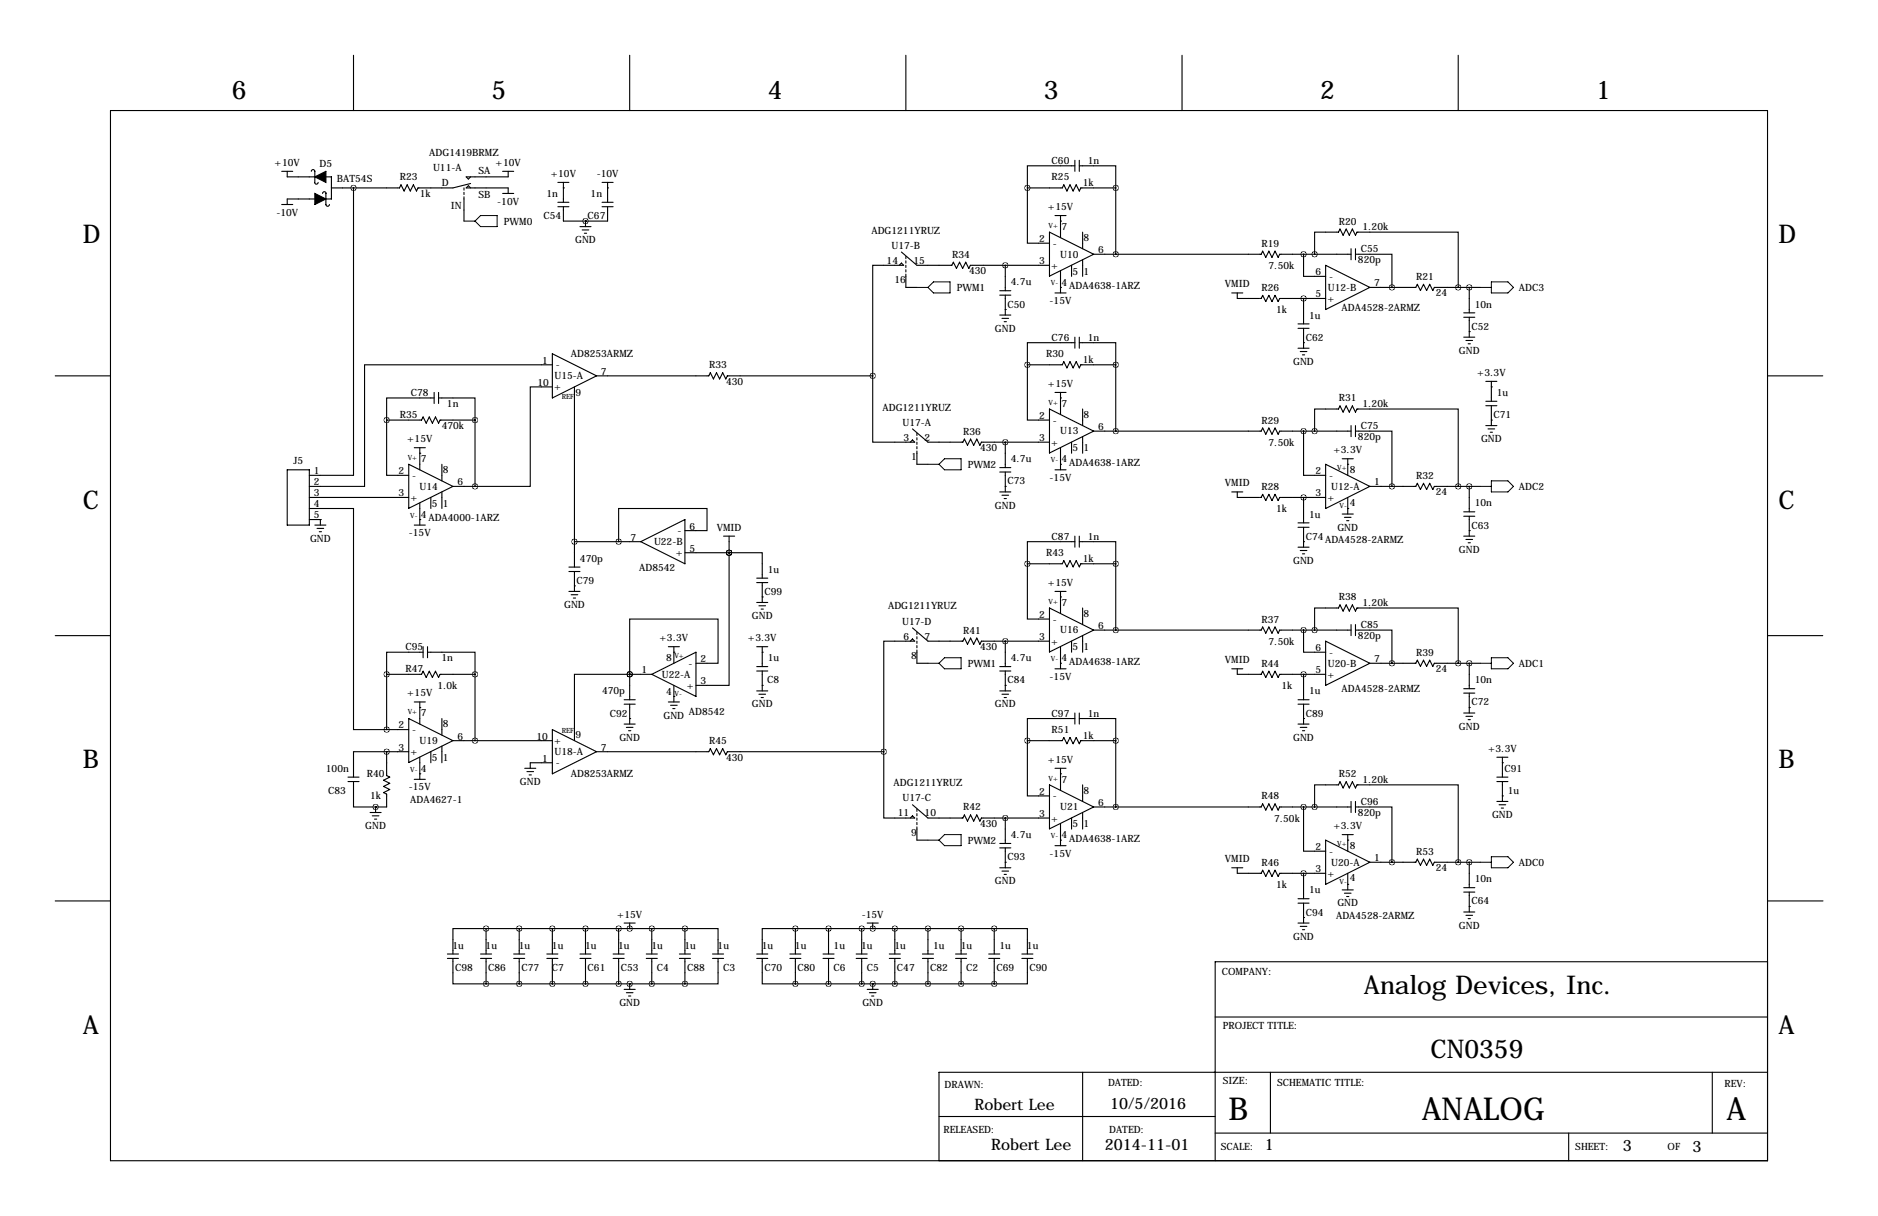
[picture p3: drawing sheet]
<svg xmlns="http://www.w3.org/2000/svg" width="432mm" height="279mm" viewBox="0 0 432 279" stroke-linecap="round" stroke-linejoin="round" font-family="sans-serif">
<g fill="none" stroke="#000" stroke-width=".25">
<path d="M81.3 12.7v12.7M144.8 12.7v12.7M208.3 12.7v12.7M271.8 12.7v12.7M335.3 12.7v12.7M25.4 25.4h381v241.3h-381zM64.8 39.4h2.5M66 39.4v1.2h10.2v5.1h-10.2v1.3M71.6 39.4a.41 .41 0 0 1 .4-.4 .41 .41 0 0 1 .4 .4v2.5M115.6 39.4h2.5M116.8 39.4v1.2h-9.6l.5 .5 .5-.5M247.1 38.1h-10.9v5.1"/>
<path d="M247.1 36.8v2.6M248.2 38.1h8.3v5.1M248.2 36.8v2.6M64.8 47h2.5M72.3 41.9a.41 .41 0 0 0 .4 .4 .41 .41 0 0 0 .5-.4M74.2 44.4a.38 .38 0 0 1 .3-.4 .38 .38 0 0 1 .4 .4v2.6a.41 .41 0 0 0 .4 .4 .41 .41 0 0 0 .4-.4M81.3 43.2v66h-10.2M106.7 43.2v.5M106.7 44.2v.5M106.7 45.2v5.6M108.2 42.2l-4.1 1h-8l-.3 .7-.8-1.4-.7 1.4-.7-1.4-.7 1.4-.7-1.4-.4 .7h-15.6M108.2 43.2l-.5-.5-.5 .5h9.6v1.2"/>
<path d="M115.6 44.4h2.5M128.3 47.5h2.5M128.3 46.5h2.5M128.3 41.9h2.5M129.5 43.2h.1M129.5 41.9v4.6M129.5 47.5v3.3h10.2v-3.3M133.3 52.1h2.6M133.9 52.8h1.5M134.4 53.6h.5M134.6 50.8h.1M134.6 50.8v1.3"/>
<path d="M138.4 47.5h2.6M138.4 46.5h2.6M138.4 41.9h2.6M139.7 43.2h.1M139.7 41.9v4.6M207.3 57.9l3.5 3.1h8l.4-.8 .7 1.5 .7-1.5 .7 1.5 .7-1.5 .8 1.5 .3-.7h18.2M208.3 58.9v.5M208.3 59.9v.6M236.2 43.2v12.7h5.1M236.2 43.2h8l.4-.7 .7 1.4 .7-1.4 .7 1.4 .7-1.4 .8 1.4 .3-.7h8M241.3 53.3l10.2 5.1-10.2 5zM242.6 49.5h2.5"/>
<path d="M243.8 50.8h.1M243.8 49.5v5.1M248.9 53.3v3.9M248.9 59.7v3.8M251.5 58.4h38.5l.3-.7 .7 1.4 .7-1.4 .8 1.4 .7-1.4 .7 1.4 .3-.7h16.4M256.5 43.2v15.2M299.7 58.4v5.1h5.1M302.3 58.4v-5.1h5.4l.4-.7 .7 1.5 .7-1.5 .7 1.5 .7-1.5 .8 1.5 .3-.8h23.3v12.7M310.6 57.2v2.5M311.7 58.4h8.3v7.6M311.7 57.2v2.5M206.8 61l.5-.5 .5 .5h-7.1v25.4"/>
<path d="M208.3 61v.5M208.3 62v.5M208.3 63v3h2.5M229.9 67.8h2.5M229.9 66.8h2.5M229.9 72.4h2.5M230.4 73.2h1.5M230.9 73.9h.5M231.1 71.1h.1M231.1 61v5.8M231.1 67.8v4.6M242.6 67.3h2.5"/>
<path d="M243.8 66h.1M243.8 62.2v5.1M246.4 61v2.5M247.1 78.7h-10.9v5.1M247.1 77.5v2.5M248.2 78.7h8.3v5.1M248.2 77.5v2.5M283.2 67.3h2.6M284.5 67.3v1.3h5.5l.3-.7 .7 1.4 .7-1.4 .8 1.4 .7-1.4 .7 1.4 .3-.7h10.6M298.4 75.4h2.6M298.4 74.4h2.6M299.7 78.7h.1"/>
<path d="M299.7 68.6v5.8M299.7 75.4v4.6M304.8 61l10.2 5-10.2 5.1zM315 66h10.5l.4-.7 .7 1.5 .7-1.5 .7 1.5 .7-1.5 .7 1.5 .4-.8h10.6M336.5 72.9h2.6M336.5 71.9h2.6M336.5 77.5h2.6M337.1 78.2h1.5M337.6 79h.5M337.8 76.2h.1M337.8 66v5.9M337.8 72.9v4.6"/>
<path d="M12.7 86.4h12.7M88.9 96.5v12.7h5.1M88.9 96.5h8l.4-.7 .7 1.4 .7-1.4 .7 1.4 .7-1.4 .7 1.4 .4-.7h8M99.8 91.4h-10.9v5.1M99.8 90.2v2.5M100.8 91.4h8.4v5.1M100.8 90.2v2.5M109.2 96.5v15.3M127 83.8h-43.2v28h-12.7M127 88.9h-5.1v22.9h-12.7M127 81.3l10.2 5.1-10.2 5zM132.1 88.9v41.4"/>
<path d="M137.2 86.4h25.8l.3-.8 .7 1.5 .7-1.5 .8 1.5 .7-1.5 .7 1.5 .3-.7h33.5M200.7 86.4v15.2h9.6l-.5-.5-.5 .5M209.8 98.6l3.6 3h8l.3-.7 .8 1.4 .7-1.4 .7 1.4 .7-1.4 .7 1.4 .4-.7h15.6M210.8 99.6v.5M236.2 83.8v12.7h5.1M236.2 83.8h8l.4-.7 .7 1.4 .7-1.4 .7 1.4 .7-1.4 .8 1.4 .3-.7h8M241.3 94l10.2 5.1-10.2 5zM242.6 90.2h2.5M243.8 91.4h.1M243.8 90.2v5M248.9 94v3.8M251.5 99.1h38.5l.3-.8 .7 1.5 .7-1.5 .8 1.5 .7-1.5 .7 1.5 .3-.7h16.4"/>
<path d="M256.5 83.8v15.3M298.4 80h2.6M299 80.8h1.5M299.5 81.5h.5M299.7 99.1v10.1h5.1M302.3 99.1v-5.1h5.4l.4-.7 .7 1.4 .7-1.4 .7 1.4 .7-1.4 .8 1.4 .3-.7h23.3v17.8M310.6 97.8v2.5M311.7 99.1h8.3v12.7M311.7 97.8v2.5M341.6 93.2h2.6M341.6 92.2h2.6M341.6 97.8h2.6"/>
<path d="M341.6 87.6h2.6M342.1 98.6h1.6M342.6 99.3h.6M342.9 96.5h.1M342.9 88.9h.1M342.9 87.6v4.6M342.9 93.2v4.6M406.4 86.4h12.7M66 107.9h5.1v12.8h-5.1zM71.1 116.8h10.2v50.8h7.6M71.1 114.3h22.9M71.1 119.4h2.6"/>
<path d="M73.7 119.4h.1M73.7 119.4v1.3M94 106.7l10.1 5.1-10.1 5zM95.2 102.9h2.6M96.5 104.1h.1M96.5 119.4h.1M96.5 102.9v5M96.5 115.6v5.1M99.1 114.3v2.5M101.6 106.7v3.8M101.6 113v3.8M104.1 111.8h5.1"/>
<path d="M210.8 100.6v.5M210.8 101.6v.5M210.8 102.6v.5M210.8 103.6v3.1h2.6M229.9 108.5h2.5M229.9 107.4h2.5M229.9 113h2.5M230.4 113.8h1.5M230.9 114.6h.5M231.1 111.8h.1M231.1 101.6v5.8M231.1 108.5v4.5"/>
<path d="M242.6 107.9h2.5M243.8 106.7h.1M243.8 102.9v5M246.4 101.6v2.5M248.9 100.3v3.8M283.2 113h2.6M284.5 113v1.3h5.5l.3-.7 .7 1.4 .7-1.4 .8 1.4 .7-1.4 .7 1.4 .3-.7h10.6M299.7 114.3v5.8M304.8 106.7l10.2 5.1-10.2 5zM308.6 118.1h2.5M308.6 105.4h2.5M309.1 118.9h1.5"/>
<path d="M309.6 119.6h.5M309.9 116.8h.1M309.9 106.7h.1M309.9 105.4v3.8M309.9 114.3v3.8M315 111.8h10.5l.4-.8 .7 1.5 .7-1.5 .7 1.5 .7-1.5 .7 1.5 .4-.7h10.6M336.5 118.6h2.6M336.5 117.6h2.6M337.8 111.8v5.8M337.8 118.6v4.6M72.4 120.7h2.5M72.9 121.4h1.5"/>
<path d="M73.4 122.2h.5M95.2 120.7h2.6M130.8 131.3h2.5M130.8 130.3h2.5M130.8 135.9h2.5M131.3 136.7h1.5M131.8 137.4h.5M132.1 134.6h.1M132.1 131.3v4.6M132.1 124.5h15.2M147.3 124.5l10.2-5.1v10.1zM157.5 121.9h5.1v-5.1h-20.4v7.7"/>
<path d="M157.5 127h10.1M166.4 123.2h2.5M167.6 127v30.5h-7.6M167.6 127h.1M167.6 127h7.7v5.8M167.6 123.2v3.8M174 133.9h2.5M174 132.8h2.5M174 138.4h2.5M174.5 139.2h1.5M175 140h.5M175.3 137.2h.1"/>
<path d="M175.3 133.9v4.5M236.2 129.5v12.7h5.1M236.2 129.5h8l.4-.7 .7 1.5 .7-1.5 .7 1.5 .7-1.5 .8 1.5 .3-.8h8M241.3 139.7l10.2 5.1-10.2 5zM242.6 135.9h2.5M243.8 137.2h.1M243.8 135.9v5.1M247.1 124.5h-10.9v5M247.1 123.2v2.5M248.2 124.5h8.3v5M248.2 123.2v2.5M248.9 139.7v3.8"/>
<path d="M256.5 129.5v15.3M298.4 121.2h2.6M298.4 120.1h2.6M298.4 125.7h2.6M299 126.5h1.5M299.5 127.3h.5M299.7 124.5h.1M299.7 121.2v4.5M336.5 123.2h2.6M337.1 124h1.5M337.6 124.7h.5M337.8 121.9h.1"/>
<path d="M12.7 146h12.7M88.9 154.9v12.7M88.9 154.9h8l.4-.7 .7 1.5 .7-1.5 .7 1.5 .7-1.5 .7 1.5 .4-.8h8M97.3 149.9h-8.4v5M97.3 148.6v2.5M98.3 149.9h10.9v5M98.3 148.6v2.5M109.2 154.9v15.3M144.8 154.9h.1M144.8 154.9h-12.7v15.3M144.8 154.9v5.9M144.8 154.9h5.1"/>
<path d="M149.9 154.9l10.1-5v10.1zM153.7 148.6h2.5M154.9 149.9h.1M154.9 148.6v3.8M154.9 157.5v3.8M160 152.4h5.1v-10.2h-20.3v12.7M174 154.2h2.5M174 153.2h2.5M174 158.8h2.5M174 148.6h2.5M174.5 159.5h1.5M175.3 157.5h.1"/>
<path d="M175.3 149.9h.1M175.3 148.6v4.6M175.3 154.2v4.6M209.3 147.3l.5-.5 .5 .5h-7.1v25.4M209.8 144.3l3.6 3h8l.3-.7 .8 1.4 .7-1.4 .7 1.4 .7-1.4 .7 1.4 .4-.7h15.6M210.8 145.3v.5M210.8 146.3v.5M210.8 147.3v.5M210.8 148.3v.5M210.8 149.4v3h2.6M229.9 154.2h2.5M229.9 153.2h2.5"/>
<path d="M229.9 158.8h2.5M230.4 159.5h1.5M231.1 157.5h.1M231.1 147.3v5.9M231.1 154.2v4.6M242.6 153.7h2.5M243.8 152.4h.1M243.8 148.6v5.1M246.4 147.3v2.6M248.9 146v3.9M251.5 144.8h38.5l.3-.7 .7 1.4 .7-1.4 .8 1.4 .7-1.4 .7 1.4 .3-.7h16.4M283.2 153.7h2.6"/>
<path d="M284.5 153.7v1.2h5.5l.3-.7 .7 1.5 .7-1.5 .8 1.5 .7-1.5 .7 1.5 .3-.8h10.6M299.7 144.8v5.1h5.1M299.7 154.9v5.9M302.3 144.8v-5.1h5.4l.4-.7 .7 1.4 .7-1.4 .7 1.4 .7-1.4 .8 1.4 .3-.7h23.3v12.7M304.8 147.3l10.2 5.1-10.2 5.1zM310.6 143.5v2.5M311.7 144.8h8.3v7.6M311.7 143.5v2.5M315 152.4h10.5l.4-.7 .7 1.4 .7-1.4 .7 1.4 .7-1.4 .7 1.4 .4-.7h10.6M336.5 159.3h2.6M336.5 158.2h2.6M337.8 152.4v5.8"/>
<path d="M337.8 159.3v4.5M406.4 146h12.7M80 179.6h2.5M80 178.6h2.5M81.3 179.6v5.8h5.1M88.9 172.7h-7.6v5.9M88.9 172.7h5.1M88.9 167.6h5.1M88.9 172.7v5.5l.7 .4-1.4 .7 1.4 .7-1.4 .7 1.4 .7-1.4 .7 .7 .4v2.9h-2.5M94 165.1l10.1 5.1-10.1 5zM95.2 161.3h2.6M95.2 179.1h2.6"/>
<path d="M96.5 162.6h.1M96.5 177.8h.1M96.5 161.3v5.1M96.5 174v5.1M99.1 172.7v2.6M101.6 165.1v3.8M101.6 171.4v3.9M104.1 170.2h22.9M120.6 176.5h2.6M121.2 177.3h1.5M121.7 178.1h.5M127 167.6l10.2 5.1-10.2 5.1z"/>
<path d="M127 175.3h-5.1v1.2M137.2 172.7h25.8l.3-.7 .7 1.4 .7-1.4 .8 1.4 .7-1.4 .7 1.4 .3-.7h36M143.5 161.8h2.5M143.5 160.8h2.5M143.5 166.4h2.5M144 167.1h1.5M144.5 167.9h.5M144.8 165.1h.1M144.8 161.8v4.6M153.7 161.3h2.5M154.2 162.1h1.5M154.7 162.8h.5"/>
<path d="M154.9 160h.1M175 160.3h.5M203.2 172.7v15.3h7.1l-.5-.5-.5 .5M230.9 160.3h.5M236.2 170.2v12.7h5.1M236.2 170.2h8l.4-.7 .7 1.4 .7-1.4 .7 1.4 .7-1.4 .8 1.4 .3-.7h8M242.6 176.5h2.5M243.8 177.8h.1M243.8 176.5v5.1M247.1 165.1h-10.9v5.1M247.1 163.8v2.6M248.2 165.1h8.3v5.1"/>
<path d="M248.2 163.8v2.6M256.5 170.2v15.2M298.4 161.8h2.6M298.4 160.8h2.6M298.4 166.4h2.6M299 167.1h1.5M299.5 167.9h.5M299.7 165.1h.1M299.7 161.8v4.6M336.5 163.8h2.6M337.1 164.6h1.5M337.6 165.4h.5"/>
<path d="M337.8 162.6h.1M344.2 179.6h2.5M344.2 178.6h2.5M344.2 174h2.5M345.4 175.3h.1M345.4 174v4.6M345.4 179.6v4.5M85.1 186.7h2.5M85.6 187.5h1.5M86.1 188.2h.5M86.4 185.4h.1M86.4 185.4v1.3"/>
<path d="M209.8 184.9l3.6 3.1h8l.3-.8 .8 1.5 .7-1.5 .7 1.5 .7-1.5 .7 1.5 .4-.7h15.6M210.8 185.9v.5M210.8 186.9v.6M210.8 188v.5M210.8 189v.5M210.8 190v3h2.6M229.9 194.8h2.5M229.9 193.8h2.5M229.9 199.4h2.5M231.1 198.1h.1M231.1 188v5.8M231.1 194.8v4.6"/>
<path d="M241.3 180.3l10.2 5.1-10.2 5zM242.6 194.3h2.5M243.8 193h.1M243.8 189.2v5.1M246.4 188v2.5M248.9 180.3v3.8M248.9 186.7v3.8M251.5 185.4h38.5l.3-.7 .7 1.4 .7-1.4 .8 1.4 .7-1.4 .7 1.4 .3-.7h16.4M283.2 199.4h2.6M284.5 199.4v1.3h5.5l.3-.8 .7 1.5 .7-1.5 .8 1.5 .7-1.5 .7 1.5 .3-.7h10.6M299.7 185.4v10.2h5.1M302.3 185.4v-5.1h5.4l.4-.7 .7 1.5 .7-1.5 .7 1.5 .7-1.5 .8 1.5 .3-.8h23.3v17.8"/>
<path d="M304.8 193l10.2 5.1-10.2 5.1zM308.6 191.8h2.5M309.9 193h.1M309.9 191.8v3.8M310.6 184.1v2.6M311.7 185.4h8.3v12.7M311.7 184.1v2.6M315 198.1h10.5l.4-.7 .7 1.4 .7-1.4 .7 1.4 .7-1.4 .7 1.4 .4-.7h10.6M337.8 198.1v5.9M344.2 184.1h2.5M344.7 184.9h1.5M345.2 185.7h.5"/>
<path d="M345.4 182.9h.1M12.7 207h12.7M102.9 219.2h2.5M110.5 219.2h2.5M111.8 213.4h-7.7v5.8M111.8 213.4v5.8M111.8 213.4h45.7M118.1 219.2h2.5M119.4 213.4v5.8M125.7 219.2h2.6M127 213.4v5.8M133.3 219.2h2.6"/>
<path d="M134.6 213.4v5.8M141 219.2h2.5M142.2 213.4v5.8M143.5 212.1h2.5M144.8 213.4h.1M144.8 212.1v1.3M148.6 219.2h2.5M149.9 213.4v5.8M156.2 219.2h2.5M157.5 213.4h7.6v5.8M157.5 213.4v5.8M163.8 219.2h2.6"/>
<path d="M174 219.2h2.5M181.6 219.2h2.5M182.9 213.4h-7.6v5.8M182.9 213.4v5.8M182.9 213.4h45.7M189.2 219.2h2.6M190.5 213.4v5.8M196.8 219.2h2.6M198.1 213.4v5.8M199.4 212.1h2.5M200.7 213.4h.1M200.7 212.1v1.3"/>
<path d="M204.5 219.2h2.5M205.7 213.4v5.8M212.1 219.2h2.5M213.4 213.4v5.8M219.7 219.2h2.5M221 213.4v5.8M227.3 219.2h2.6M228.6 213.4h7.6v5.8M228.6 213.4v5.8M230.4 200.2h1.5M230.9 200.9h.5M234.9 219.2h2.6"/>
<path d="M298.4 207.5h2.6M298.4 206.5h2.6M298.4 212.1h2.6M299 212.9h1.5M299.5 213.6h.5M299.7 210.8h.1M299.7 200.7v5.8M299.7 207.5v4.6M308.6 204.5h2.5M309.1 205.2h1.5M309.6 206h.5M309.9 203.2h.1"/>
<path d="M309.9 200.7v3.8M336.5 205h2.6M336.5 204h2.6M336.5 209.5h2.6M337.1 210.3h1.5M337.6 211.1h.5M337.8 208.3h.1M337.8 205v4.5M406.5 207h12.7M102.9 220.2h2.5M104.1 220.2v5.9h7.7M110.5 220.2h2.5"/>
<path d="M111.8 220.2v5.9M111.8 226.1h45.7M118.1 220.2h2.5M119.4 220.2v5.9M125.7 220.2h2.6M127 220.2v5.9M133.3 220.2h2.6M134.6 220.2v5.9M141 220.2h2.5M142.2 220.2v5.9M143.5 227.3h2.5M144 228.1h1.5"/>
<path d="M144.5 228.9h.5M144.8 226.1h.1M144.8 226.1v1.2M148.6 220.2h2.5M149.9 220.2v5.9M156.2 220.2h2.5M157.5 220.2v5.9M163.8 220.2h2.6M165.1 220.2v5.9h-7.6M174 220.2h2.5M175.3 220.2v5.9h7.6M181.6 220.2h2.5"/>
<path d="M182.9 220.2v5.9M182.9 226.1h45.7M189.2 220.2h2.6M190.5 220.2v5.9M196.8 220.2h2.6M198.1 220.2v5.9M199.4 227.3h2.5M199.9 228.1h1.5M200.4 228.9h.5M200.7 226.1h.1M200.7 226.1v1.2M204.5 220.2h2.5"/>
<path d="M205.7 220.2v5.9M212.1 220.2h2.5M213.4 220.2v5.9M219.7 220.2h2.5M221 220.2v5.9M227.3 220.2h2.6M228.6 220.2v5.9M234.9 220.2h2.6M236.2 220.2v5.9h-7.6M279.4 233.7h127M406.4 221h-127v45.7M215.9 256.5h63.5"/>
<path d="M248.9 246.4v20.3M292.1 246.4v13.9M393.7 246.4v13.9M406.4 246.4h-190.5v20.3M279.4 260.3h127M360.7 260.3v6.4"/>
</g>
<path d="M72.4 40.6l2.5-1.2v2.5zM72.4 44.4l2.5 1.3-2.5 1.3z" fill="#000" stroke="#000" stroke-width=".25"/>
<g fill="none" stroke="#000" stroke-width=".23">
<path d="M106.7 50.8h2.5M109.2 50.8l1.3-1.3h3.8v2.6h-3.8zM210.8 66h2.6M214.6 64.8h3.8v2.5h-3.8l-1.2-1.3zM340.4 66h2.5M342.9 64.8h3.8l1.3 1.2-1.3 1.3h-3.8zM213.4 106.7h2.5M217.2 105.4h3.8v2.5h-3.8l-1.3-1.2zM340.4 111.8h2.5M342.9 110.5h3.8l1.3 1.3-1.3 1.2h-3.8zM213.4 152.4h2.5M217.2 151.1h3.8v2.6h-3.8l-1.3-1.3z"/>
<path d="M340.4 152.4h2.5M342.9 151.1h3.8l1.3 1.3-1.3 1.3h-3.8zM213.4 193h2.5M217.2 191.8h3.8v2.5h-3.8l-1.3-1.3zM340.4 198.1h2.5M342.9 196.8h3.8l1.3 1.3-1.3 1.3h-3.8z"/>
</g>
<path d="M109.2 111.8a.05 .05 0 0 0 .1 0 .05 .05 0 0 0-.1 0zM109.2 170.2a.05 .05 0 0 0 .1 0 .05 .05 0 0 0-.1 0zM200.6 86.4a.05 .05 0 0 0 .1 0 .05 .05 0 0 0-.1 0zM231.1 101.6a.05 .05 0 0 0 .1 0 .05 .05 0 0 0-.1 0zM231.1 147.3a.05 .05 0 0 0 .1 0 .05 .05 0 0 0-.1 0zM299.7 114.3a.05 .05 0 0 0 .1 0 .05 .05 0 0 0-.1 0zM299.7 68.6a.05 .05 0 0 0 .1 0 .05 .05 0 0 0-.1 0zM299.7 58.4a.05 .05 0 0 0 .1 0 .05 .05 0 0 0-.1 0zM299.7 99.1a.05 .05 0 0 0 .1 0 .05 .05 0 0 0-.1 0zM320 111.8a.05 .05 0 0 0 .1 0 .05 .05 0 0 0-.1 0zM320 66a.05 .05 0 0 0 .1 0 .05 .05 0 0 0-.1 0zM299.7 200.7a.05 .05 0 0 0 .1 0 .05 .05 0 0 0-.1 0zM299.7 154.9a.05 .05 0 0 0 .1 0 .05 .05 0 0 0-.1 0zM299.7 144.8a.05 .05 0 0 0 .1 0 .05 .05 0 0 0-.1 0zM299.7 185.4a.05 .05 0 0 0 .1 0 .05 .05 0 0 0-.1 0zM320 198.1a.05 .05 0 0 0 .1 0 .05 .05 0 0 0-.1 0zM320 152.4a.05 .05 0 0 0 .1 0 .05 .05 0 0 0-.1 0zM231.1 61a.05 .05 0 0 0 .1 0 .05 .05 0 0 0-.1 0zM231.1 188a.05 .05 0 0 0 .1 0 .05 .05 0 0 0-.1 0zM337.8 198.1a.05 .05 0 0 0 .1 0 .05 .05 0 0 0-.1 0zM302.2 144.8a.05 .05 0 0 0 .1 0 .05 .05 0 0 0-.1 0zM302.2 185.4a.05 .05 0 0 0 .1 0 .05 .05 0 0 0-.1 0zM302.2 58.4a.05 .05 0 0 0 .1 0 .05 .05 0 0 0-.1 0zM302.2 99.1a.05 .05 0 0 0 .1 0 .05 .05 0 0 0-.1 0zM337.8 111.8a.05 .05 0 0 0 .1 0 .05 .05 0 0 0-.1 0zM337.8 66a.05 .05 0 0 0 .1 0 .05 .05 0 0 0-.1 0zM337.8 152.4a.05 .05 0 0 0 .1 0 .05 .05 0 0 0-.1 0zM335.2 111.8a.05 .05 0 0 0 .1 0 .05 .05 0 0 0-.1 0zM335.2 66a.05 .05 0 0 0 .1 0 .05 .05 0 0 0-.1 0zM335.2 198.1a.05 .05 0 0 0 .1 0 .05 .05 0 0 0-.1 0zM335.2 152.4a.05 .05 0 0 0 .1 0 .05 .05 0 0 0-.1 0zM109.2 154.9a.05 .05 0 0 0 .1 0 .05 .05 0 0 0-.1 0zM86.3 185.4a.05 .05 0 0 0 .1 0 .05 .05 0 0 0-.1 0zM134.6 50.8a.05 .05 0 0 0 .1 0 .05 .05 0 0 0-.1 0zM109.2 96.5a.05 .05 0 0 0 .1 0 .05 .05 0 0 0-.1 0zM157.4 213.4a.05 .05 0 0 0 .1 0 .05 .05 0 0 0-.1 0zM134.6 213.4a.05 .05 0 0 0 .1 0 .05 .05 0 0 0-.1 0zM157.4 226.1a.05 .05 0 0 0 .1 0 .05 .05 0 0 0-.1 0zM149.8 226.1a.05 .05 0 0 0 .1 0 .05 .05 0 0 0-.1 0zM142.2 226.1a.05 .05 0 0 0 .1 0 .05 .05 0 0 0-.1 0zM134.6 226.1a.05 .05 0 0 0 .1 0 .05 .05 0 0 0-.1 0zM144.7 226.1a.05 .05 0 0 0 .1 0 .05 .05 0 0 0-.1 0zM213.3 213.4a.05 .05 0 0 0 .1 0 .05 .05 0 0 0-.1 0zM182.8 213.4a.05 .05 0 0 0 .1 0 .05 .05 0 0 0-.1 0zM213.3 226.1a.05 .05 0 0 0 .1 0 .05 .05 0 0 0-.1 0zM205.7 226.1a.05 .05 0 0 0 .1 0 .05 .05 0 0 0-.1 0zM198.1 226.1a.05 .05 0 0 0 .1 0 .05 .05 0 0 0-.1 0zM182.8 226.1a.05 .05 0 0 0 .1 0 .05 .05 0 0 0-.1 0zM142.2 213.4a.05 .05 0 0 0 .1 0 .05 .05 0 0 0-.1 0zM149.8 213.4a.05 .05 0 0 0 .1 0 .05 .05 0 0 0-.1 0zM144.7 213.4a.05 .05 0 0 0 .1 0 .05 .05 0 0 0-.1 0zM198.1 213.4a.05 .05 0 0 0 .1 0 .05 .05 0 0 0-.1 0zM205.7 213.4a.05 .05 0 0 0 .1 0 .05 .05 0 0 0-.1 0zM200.6 213.4a.05 .05 0 0 0 .1 0 .05 .05 0 0 0-.1 0zM200.6 226.1a.05 .05 0 0 0 .1 0 .05 .05 0 0 0-.1 0zM220.9 213.4a.05 .05 0 0 0 .1 0 .05 .05 0 0 0-.1 0zM220.9 226.1a.05 .05 0 0 0 .1 0 .05 .05 0 0 0-.1 0zM119.3 226.1a.05 .05 0 0 0 .1 0 .05 .05 0 0 0-.1 0zM119.3 213.4a.05 .05 0 0 0 .1 0 .05 .05 0 0 0-.1 0zM81.2 43.2a.05 .05 0 0 0 .1 0 .05 .05 0 0 0-.1 0zM144.7 154.9a.05 .05 0 0 0 .1 0 .05 .05 0 0 0-.1 0zM132 124.5a.05 .05 0 0 0 .1 0 .05 .05 0 0 0-.1 0zM167.6 127a.05 .05 0 0 0 .1 0 .05 .05 0 0 0-.1 0zM167.6 127a.05 .05 0 0 0 .1 0 .05 .05 0 0 0-.1 0zM236.2 43.2a.05 .05 0 0 0 .1 0 .05 .05 0 0 0-.1 0zM256.5 43.2a.05 .05 0 0 0 .1 0 .05 .05 0 0 0-.1 0zM236.2 83.8a.05 .05 0 0 0 .1 0 .05 .05 0 0 0-.1 0zM256.5 83.8a.05 .05 0 0 0 .1 0 .05 .05 0 0 0-.1 0zM256.5 129.5a.05 .05 0 0 0 .1 0 .05 .05 0 0 0-.1 0zM236.2 129.5a.05 .05 0 0 0 .1 0 .05 .05 0 0 0-.1 0zM236.2 170.2a.05 .05 0 0 0 .1 0 .05 .05 0 0 0-.1 0zM256.5 170.2a.05 .05 0 0 0 .1 0 .05 .05 0 0 0-.1 0zM256.5 58.4a.05 .05 0 0 0 .1 0 .05 .05 0 0 0-.1 0zM256.5 99.1a.05 .05 0 0 0 .1 0 .05 .05 0 0 0-.1 0zM256.5 144.8a.05 .05 0 0 0 .1 0 .05 .05 0 0 0-.1 0zM256.5 185.4a.05 .05 0 0 0 .1 0 .05 .05 0 0 0-.1 0zM144.7 154.9a.05 .05 0 0 0 .1 0 .05 .05 0 0 0-.1 0zM142.2 124.5a.05 .05 0 0 0 .1 0 .05 .05 0 0 0-.1 0zM111.7 213.4a.05 .05 0 0 0 .1 0 .05 .05 0 0 0-.1 0zM111.7 226.1a.05 .05 0 0 0 .1 0 .05 .05 0 0 0-.1 0z" fill="#000" stroke="#000" stroke-width="1.3"/>
<g font-size="7.3">
<text x="282.4" y="257.3">B</text>
<text x="326.9" y="257.3">ANALOG</text>
<text x="397" y="257.3">A</text>
</g>
<g font-size="5.9">
<text x="53.3" y="22.9">6</text>
<text x="113" y="22.9">5</text>
<text x="176.5" y="22.9">4</text>
<text x="240" y="22.9">3</text>
<text x="303.5" y="22.9">2</text>
<text x="367" y="22.9">1</text>
<text x="19" y="55.9">D</text>
<text x="408.9" y="55.9">D</text>
<text x="19" y="116.8">C</text>
<text x="408.9" y="116.8">C</text>
<text x="19" y="176.5">B</text>
<text x="408.9" y="176.5">B</text>
<text x="313.6" y="228.4">Analog Devices, Inc.</text>
<text x="19" y="237.5">A</text>
<text x="408.9" y="237.5">A</text>
<text x="328.9" y="243.1">CN0359</text>
</g>
<g font-size="3.6">
<text x="224.1" y="255">Robert Lee</text>
<text x="255.3" y="254.8">10/5/2016</text>
<text x="227.9" y="264.2">Robert Lee</text>
<text x="254" y="264.2">2014-11-01</text>
<text x="290.8" y="264.2">1</text>
<text x="373.1" y="264.4">3</text>
<text x="389.1" y="264.7">3</text>
</g>
<g font-size="2.3">
<text x="98.7" y="35.9">ADG1419BRMZ</text>
<text x="63.1" y="38.1">+10V</text>
<text x="73.5" y="38.4">D5</text>
<text x="77.5" y="41.9">BAT54S</text>
<text x="91.9" y="41.4">R23</text>
<text x="99.6" y="39.4">U11-A</text>
<text x="110" y="39.9">SA</text>
<text x="113.9" y="38.1">+10V</text>
<text x="126.6" y="40.6">+10V</text>
<text x="137.2" y="40.6">-10V</text>
<text x="241.8" y="41.4">R25</text>
<text x="241.8" y="37.6">C60</text>
<text x="250.1" y="37.6">1n</text>
<text x="96.5" y="45.3">1k</text>
<text x="101.6" y="42.7">D</text>
<text x="110" y="45.5">SB</text>
<text x="114.3" y="47">-10V</text>
<text x="125.6" y="45.3">1n</text>
<text x="135.8" y="45.3">1n</text>
<text x="248.9" y="42.7">1k</text>
<text x="63.5" y="49.5">-10V</text>
<text x="103.7" y="48.1">IN</text>
<text x="115.8" y="51.6">PWM0</text>
<text x="125" y="50.3">C54</text>
<text x="135.1" y="50.3">C67</text>
<text x="200.4" y="53.7">ADG1211YRUZ</text>
<text x="240.9" y="48.3">+15V</text>
<text x="244" y="52.8">7</text>
<text x="307.8" y="51.6">R20</text>
<text x="313.3" y="52.9">1.20k</text>
<text x="132.2" y="55.9">GND</text>
<text x="205" y="57.2">U17-B</text>
<text x="218.9" y="59.2">R34</text>
<text x="239" y="55.6">2</text>
<text x="242.1" y="56.7">-</text>
<text x="243.8" y="59.2">U10</text>
<text x="249.1" y="55.4">8</text>
<text x="252.5" y="58.2">6</text>
<text x="290.1" y="56.7">R19</text>
<text x="312.9" y="58">C55</text>
<text x="203.9" y="60.6">14</text>
<text x="205.6" y="65.1">16</text>
<text x="210.1" y="60.6">15</text>
<text x="222.8" y="63">430</text>
<text x="232.4" y="65.6">4.7u</text>
<text x="239" y="60.7">3</text>
<text x="241.7" y="61.8">+</text>
<text x="244" y="65.6">4</text>
<text x="246.6" y="63.1">5</text>
<text x="249.1" y="63.1">1</text>
<text x="291.7" y="61.8">7.50k</text>
<text x="302.5" y="63.2">6</text>
<text x="305.6" y="64.3">-</text>
<text x="312.2" y="60.5">820p</text>
<text x="316" y="65.8">7</text>
<text x="325.6" y="64.3">R21</text>
<text x="220" y="66.8">PWM1</text>
<text x="231.6" y="70.7">C50</text>
<text x="241.3" y="69.8">-15V</text>
<text x="245.8" y="66.4">ADA4638-1ARZ</text>
<text x="281.6" y="66">VMID</text>
<text x="290.1" y="66.8">R26</text>
<text x="293.4" y="71.9">1k</text>
<text x="302.5" y="68.3">5</text>
<text x="305.2" y="69.4">+</text>
<text x="305.3" y="66.8">U12-B</text>
<text x="308.5" y="71.5">ADA4528-2ARMZ</text>
<text x="330.2" y="68.1">24</text>
<text x="339.1" y="70.7">10n</text>
<text x="349.2" y="66.8">ADC3</text>
<text x="228.8" y="76.2">GND</text>
<text x="301" y="73.2">1u</text>
<text x="338.3" y="75.7">C52</text>
<text x="124.7" y="83.6">1</text>
<text x="131.2" y="82.1">AD8253ARMZ</text>
<text x="240.5" y="82.1">R30</text>
<text x="241.8" y="78.3">C76</text>
<text x="248.9" y="83.4">1k</text>
<text x="250.1" y="78.3">1n</text>
<text x="297.3" y="83.8">GND</text>
<text x="300.2" y="78.3">C62</text>
<text x="335.4" y="81.3">GND</text>
<text x="123.6" y="88.6">10</text>
<text x="127.4" y="89.7">+</text>
<text x="127.5" y="87.2">U15-A</text>
<text x="127.8" y="84.6">-</text>
<text x="138.2" y="86.1">7</text>
<text x="163.1" y="84.6">R33</text>
<text x="166.9" y="88.4">430</text>
<text x="240.9" y="88.9">+15V</text>
<text x="339.6" y="86.4">+3.3V</text>
<text x="94.5" y="91">C78</text>
<text x="102.8" y="93.5">1n</text>
<text x="132.3" y="91">9</text>
<text x="202.9" y="94.3">ADG1211YRUZ</text>
<text x="244" y="93.5">7</text>
<text x="307.8" y="92.2">R31</text>
<text x="313.3" y="93.5">1.20k</text>
<text x="344.2" y="91">1u</text>
<text x="91.9" y="96.1">R35</text>
<text x="93.6" y="101.6">+15V</text>
<text x="101.6" y="98.6">470k</text>
<text x="207.5" y="97.8">U17-A</text>
<text x="207.7" y="101.2">3</text>
<text x="212.6" y="101.2">2</text>
<text x="221.5" y="99.9">R36</text>
<text x="239" y="96.3">2</text>
<text x="239" y="101.3">3</text>
<text x="242.1" y="97.3">-</text>
<text x="243.8" y="99.8">U13</text>
<text x="249.1" y="96">8</text>
<text x="252.5" y="98.8">6</text>
<text x="290.1" y="97.3">R29</text>
<text x="312.2" y="101.1">820p</text>
<text x="312.9" y="98.6">C75</text>
<text x="340.5" y="101.6">GND</text>
<text x="343.4" y="96.1">C71</text>
<text x="67.5" y="106.7">J5</text>
<text x="96.7" y="106.2">7</text>
<text x="209.5" y="105.8">1</text>
<text x="222.5" y="107.5">PWM2</text>
<text x="225.4" y="103.7">430</text>
<text x="232.4" y="106.2">4.7u</text>
<text x="241.7" y="102.4">+</text>
<text x="244" y="106.3">4</text>
<text x="245.8" y="107">ADA4638-1ARZ</text>
<text x="246.6" y="103.7">5</text>
<text x="249.1" y="103.7">1</text>
<text x="291.7" y="102.4">7.50k</text>
<text x="306.6" y="104.1">+3.3V</text>
<text x="72.1" y="109">1</text>
<text x="72.1" y="111.5">2</text>
<text x="91.6" y="109">2</text>
<text x="94.8" y="110">-</text>
<text x="96.4" y="112.5">U14</text>
<text x="101.8" y="108.7">8</text>
<text x="105.2" y="111.5">6</text>
<text x="231.6" y="111.3">C73</text>
<text x="241.3" y="110.5">-15V</text>
<text x="281.6" y="111.8">VMID</text>
<text x="290.1" y="112.6">R28</text>
<text x="302.5" y="109">2</text>
<text x="305.6" y="110">-</text>
<text x="306.1" y="112.6">U12-A</text>
<text x="310.3" y="108.7">8</text>
<text x="316" y="111.5">1</text>
<text x="325.6" y="110">R32</text>
<text x="330.2" y="113.8">24</text>
<text x="349.2" y="112.6">ADC2</text>
<text x="72.1" y="114">3</text>
<text x="72.1" y="116.6">4</text>
<text x="72.1" y="119.1">5</text>
<text x="91.6" y="114">3</text>
<text x="94.4" y="115.1">+</text>
<text x="96.7" y="119">4</text>
<text x="98.5" y="119.7">ADA4000-1ARZ</text>
<text x="99.3" y="116.4">5</text>
<text x="101.8" y="116.4">1</text>
<text x="228.8" y="116.8">GND</text>
<text x="293.4" y="117.6">1k</text>
<text x="301" y="118.9">1u</text>
<text x="302.5" y="114">3</text>
<text x="305.2" y="115.1">+</text>
<text x="310.3" y="116.2">4</text>
<text x="339.1" y="116.4">10n</text>
<text x="71.3" y="124.5">GND</text>
<text x="94" y="123.2">-15V</text>
<text x="145" y="124.2">7</text>
<text x="150.4" y="125.3">U22-B</text>
<text x="155.7" y="122.7">-</text>
<text x="158.5" y="121.7">6</text>
<text x="164.8" y="121.9">VMID</text>
<text x="241.8" y="124">C87</text>
<text x="250.1" y="124">1n</text>
<text x="300.2" y="124">C74</text>
<text x="304.7" y="124.8">ADA4528-2ARMZ</text>
<text x="307.5" y="121.9">GND</text>
<text x="338.3" y="121.5">C63</text>
<text x="133.3" y="129.1">470p</text>
<text x="147" y="131.2">AD8542</text>
<text x="155.4" y="127.8">+</text>
<text x="158.5" y="126.7">5</text>
<text x="176.5" y="131.6">1u</text>
<text x="240.5" y="127.8">R43</text>
<text x="248.9" y="129.1">1k</text>
<text x="297.3" y="129.5">GND</text>
<text x="335.4" y="127">GND</text>
<text x="132.6" y="134.2">C79</text>
<text x="175.8" y="136.7">C99</text>
<text x="240.9" y="134.6">+15V</text>
<text x="307.8" y="138">R38</text>
<text x="129.7" y="139.7">GND</text>
<text x="172.9" y="142.2">GND</text>
<text x="204.2" y="140">ADG1211YRUZ</text>
<text x="207.5" y="143.5">U17-D</text>
<text x="239" y="142">2</text>
<text x="242.1" y="143">-</text>
<text x="244" y="139.2">7</text>
<text x="249.1" y="141.7">8</text>
<text x="290.1" y="143">R37</text>
<text x="313.3" y="139.2">1.20k</text>
<text x="93.2" y="149.4">C95</text>
<text x="151.6" y="147.3">+3.3V</text>
<text x="172" y="147.3">+3.3V</text>
<text x="207.7" y="147">6</text>
<text x="212.6" y="147">7</text>
<text x="221.5" y="145.6">R41</text>
<text x="225.4" y="149.4">430</text>
<text x="239" y="147.1">3</text>
<text x="241.7" y="148.1">+</text>
<text x="243.8" y="145.5">U16</text>
<text x="246.6" y="149.4">5</text>
<text x="249.1" y="149.4">1</text>
<text x="252.5" y="144.5">6</text>
<text x="291.7" y="148.1">7.50k</text>
<text x="302.5" y="149.6">6</text>
<text x="312.2" y="146.9">820p</text>
<text x="312.9" y="144.3">C85</text>
<text x="93.2" y="154.5">R47</text>
<text x="101.5" y="151.9">1n</text>
<text x="147.5" y="154.7">1</text>
<text x="152.2" y="155.7">U22-A</text>
<text x="153.2" y="151.9">8</text>
<text x="158.3" y="153.2">-</text>
<text x="161" y="152.1">2</text>
<text x="176.5" y="151.9">1u</text>
<text x="209.5" y="151.5">8</text>
<text x="222.5" y="153.2">PWM1</text>
<text x="232.4" y="151.9">4.7u</text>
<text x="244" y="152">4</text>
<text x="245.8" y="152.7">ADA4638-1ARZ</text>
<text x="281.6" y="152.4">VMID</text>
<text x="290.1" y="153.2">R44</text>
<text x="302.5" y="154.7">5</text>
<text x="305.2" y="155.7">+</text>
<text x="305.3" y="153.2">U20-B</text>
<text x="305.6" y="150.7">-</text>
<text x="316" y="152.1">7</text>
<text x="325.6" y="150.7">R39</text>
<text x="330.2" y="154.5">24</text>
<text x="349.2" y="153.2">ADC1</text>
<text x="93.6" y="160">+15V</text>
<text x="100.6" y="158.3">1.0k</text>
<text x="138.4" y="159.6">470p</text>
<text x="153.2" y="159.6">4</text>
<text x="157.9" y="158.3">+</text>
<text x="161" y="157.2">3</text>
<text x="176.4" y="157">C8</text>
<text x="231.6" y="157">C84</text>
<text x="241.3" y="156.2">-15V</text>
<text x="294.7" y="158.3">1k</text>
<text x="301" y="159.6">1u</text>
<text x="308.5" y="159.1">ADA4528-2ARMZ</text>
<text x="339.1" y="157">10n</text>
<text x="91.6" y="167.4">2</text>
<text x="96.7" y="164.6">7</text>
<text x="101.8" y="167.1">8</text>
<text x="140.2" y="164.6">C92</text>
<text x="152.6" y="165.1">GND</text>
<text x="158.4" y="164.2">AD8542</text>
<text x="172.9" y="162.6">GND</text>
<text x="228.8" y="162.6">GND</text>
<text x="241.8" y="164.6">C97</text>
<text x="250.1" y="164.6">1n</text>
<text x="300.2" y="164.6">C89</text>
<text x="335.4" y="167.6">GND</text>
<text x="338.3" y="162.1">C72</text>
<text x="91.6" y="172.5">3</text>
<text x="94.4" y="173.5">+</text>
<text x="94.8" y="168.4">-</text>
<text x="96.4" y="170.9">U19</text>
<text x="105.2" y="169.9">6</text>
<text x="123.3" y="169.9">10</text>
<text x="127.4" y="171">+</text>
<text x="127.5" y="173.5">U18-A</text>
<text x="132.3" y="169.5">9</text>
<text x="138.2" y="172.5">7</text>
<text x="142.4" y="170.2">GND</text>
<text x="163.1" y="171">R45</text>
<text x="241.8" y="168.4">R51</text>
<text x="248.9" y="169.7">1k</text>
<text x="297.3" y="170.2">GND</text>
<text x="342.1" y="172.7">+3.3V</text>
<text x="74.9" y="177.3">100n</text>
<text x="84.3" y="178.6">R40</text>
<text x="96.7" y="177.4">4</text>
<text x="99.3" y="174.8">5</text>
<text x="101.8" y="174.8">1</text>
<text x="124.7" y="175">1</text>
<text x="127.8" y="176.1">-</text>
<text x="131.2" y="178.6">AD8253ARMZ</text>
<text x="166.9" y="174.8">430</text>
<text x="240.9" y="175.3">+15V</text>
<text x="244" y="179.8">7</text>
<text x="307.8" y="178.6">R52</text>
<text x="313.3" y="179.9">1.20k</text>
<text x="345.9" y="177.3">C91</text>
<text x="75.4" y="182.4">C83</text>
<text x="85.1" y="183.7">1k</text>
<text x="94" y="181.6">-15V</text>
<text x="94.3" y="184.5">ADA4627-1</text>
<text x="119.5" y="180.3">GND</text>
<text x="205.5" y="180.7">ADG1211YRUZ</text>
<text x="207.5" y="184.1">U17-C</text>
<text x="239" y="182.6">2</text>
<text x="242.1" y="183.7">-</text>
<text x="249.1" y="182.4">8</text>
<text x="252.5" y="185.2">6</text>
<text x="290.1" y="183.7">R48</text>
<text x="312.9" y="185">C96</text>
<text x="346.7" y="182.4">1u</text>
<text x="84" y="190.5">GND</text>
<text x="206.4" y="187.6">11</text>
<text x="212.6" y="187.6">10</text>
<text x="221.5" y="186.2">R42</text>
<text x="225.4" y="190">430</text>
<text x="239" y="187.7">3</text>
<text x="241.7" y="188.8">+</text>
<text x="243.8" y="186.2">U21</text>
<text x="246.6" y="190.1">5</text>
<text x="249.1" y="190.1">1</text>
<text x="292.9" y="188.8">7.50k</text>
<text x="306.6" y="190.5">+3.3V</text>
<text x="312.2" y="187.5">820p</text>
<text x="343.1" y="188">GND</text>
<text x="209.5" y="192.1">9</text>
<text x="222.5" y="193.8">PWM2</text>
<text x="231.6" y="197.7">C93</text>
<text x="232.4" y="192.6">4.7u</text>
<text x="241.3" y="196.8">-15V</text>
<text x="244" y="192.6">4</text>
<text x="245.8" y="193.4">ADA4638-1ARZ</text>
<text x="302.5" y="195.3">2</text>
<text x="305.6" y="196.4">-</text>
<text x="310.3" y="195.1">8</text>
<text x="316" y="197.9">1</text>
<text x="325.6" y="196.4">R53</text>
<text x="228.8" y="203.2">GND</text>
<text x="281.6" y="198.1">VMID</text>
<text x="290.1" y="198.9">R46</text>
<text x="302.5" y="200.4">3</text>
<text x="305.2" y="201.5">+</text>
<text x="306.1" y="198.9">U20-A</text>
<text x="310.3" y="202.5">4</text>
<text x="330.2" y="200.2">24</text>
<text x="339.1" y="202.7">10n</text>
<text x="349.2" y="198.9">ADC0</text>
<text x="293.4" y="204">1k</text>
<text x="301" y="205.3">1u</text>
<text x="307.5" y="208.3">GND</text>
<text x="338.3" y="207.8">C64</text>
<text x="141.9" y="210.8">+15V</text>
<text x="198.2" y="210.8">-15V</text>
<text x="297.3" y="215.9">GND</text>
<text x="300.2" y="210.4">C94</text>
<text x="307.2" y="211.2">ADA4528-2ARMZ</text>
<text x="335.4" y="213.4">GND</text>
<text x="104" y="218">1u</text>
<text x="111.7" y="218">1u</text>
<text x="119.3" y="218">1u</text>
<text x="126.9" y="218">1u</text>
<text x="134.5" y="218">1u</text>
<text x="142.1" y="218">1u</text>
<text x="149.8" y="218">1u</text>
<text x="157.4" y="218">1u</text>
<text x="165" y="218">1u</text>
<text x="175.2" y="218">1u</text>
<text x="182.8" y="218">1u</text>
<text x="191.7" y="218">1u</text>
<text x="198" y="218">1u</text>
<text x="205.6" y="218">1u</text>
<text x="214.5" y="218">1u</text>
<text x="220.9" y="218">1u</text>
<text x="229.8" y="218">1u</text>
<text x="236.1" y="218">1u</text>
<text x="104.6" y="223.1">C98</text>
<text x="112.3" y="223.1">C86</text>
<text x="119.9" y="223.1">C77</text>
<text x="126.9" y="223.1">C7</text>
<text x="135.1" y="223.1">C61</text>
<text x="142.7" y="223.1">C53</text>
<text x="151" y="223.1">C4</text>
<text x="158" y="223.1">C88</text>
<text x="166.3" y="223.1">C3</text>
<text x="175.8" y="223.1">C70</text>
<text x="183.4" y="223.1">C80</text>
<text x="191.7" y="223.1">C6</text>
<text x="199.3" y="223.1">C5</text>
<text x="206.2" y="223.1">C47</text>
<text x="213.9" y="223.1">C82</text>
<text x="222.1" y="223.1">C2</text>
<text x="229.1" y="223.1">C69</text>
<text x="236.7" y="223.1">C90</text>
<text x="280.9" y="224">COMPANY:</text>
<text x="142.4" y="231.1">GND</text>
<text x="198.3" y="231.1">GND</text>
<text x="281.2" y="236.5">PROJECT TITLE:</text>
<text x="217.2" y="249.9">DRAWN:</text>
<text x="254.8" y="249.4">DATED:</text>
<text x="281.2" y="249.2">SIZE:</text>
<text x="293.6" y="249.4">SCHEMATIC TITLE:</text>
<text x="396.5" y="249.7">REV:</text>
<text x="216.9" y="260.3">RELEASED:</text>
<text x="255" y="260.3">DATED:</text>
<text x="280.7" y="264.2">SCALE:</text>
<text x="362.2" y="264.2">SHEET:</text>
<text x="383.4" y="264.2">OF</text>
</g>
<g font-size="1.6">
<text x="241.1" y="52.4">V+</text>
<text x="241.6" y="65.6">V-</text>
<text x="129.2" y="91.8">REF</text>
<text x="241.1" y="93">V+</text>
<text x="93.8" y="105.7">V+</text>
<text x="241.6" y="106.2">V-</text>
<text x="307.5" y="108">V+</text>
<text x="94.3" y="118.9">V-</text>
<text x="308" y="116.7">V-</text>
<text x="241.1" y="138.7">V+</text>
<text x="155.1" y="151.2">V+</text>
<text x="241.6" y="152">V-</text>
<text x="155.1" y="159.8">V-</text>
<text x="93.8" y="164.1">V+</text>
<text x="129.2" y="168.5">REF</text>
<text x="94.3" y="177.4">V-</text>
<text x="241.1" y="179.4">V+</text>
<text x="241.6" y="192.6">V-</text>
<text x="307.5" y="194.4">V+</text>
<text x="308" y="203">V-</text>
</g>
</svg>
